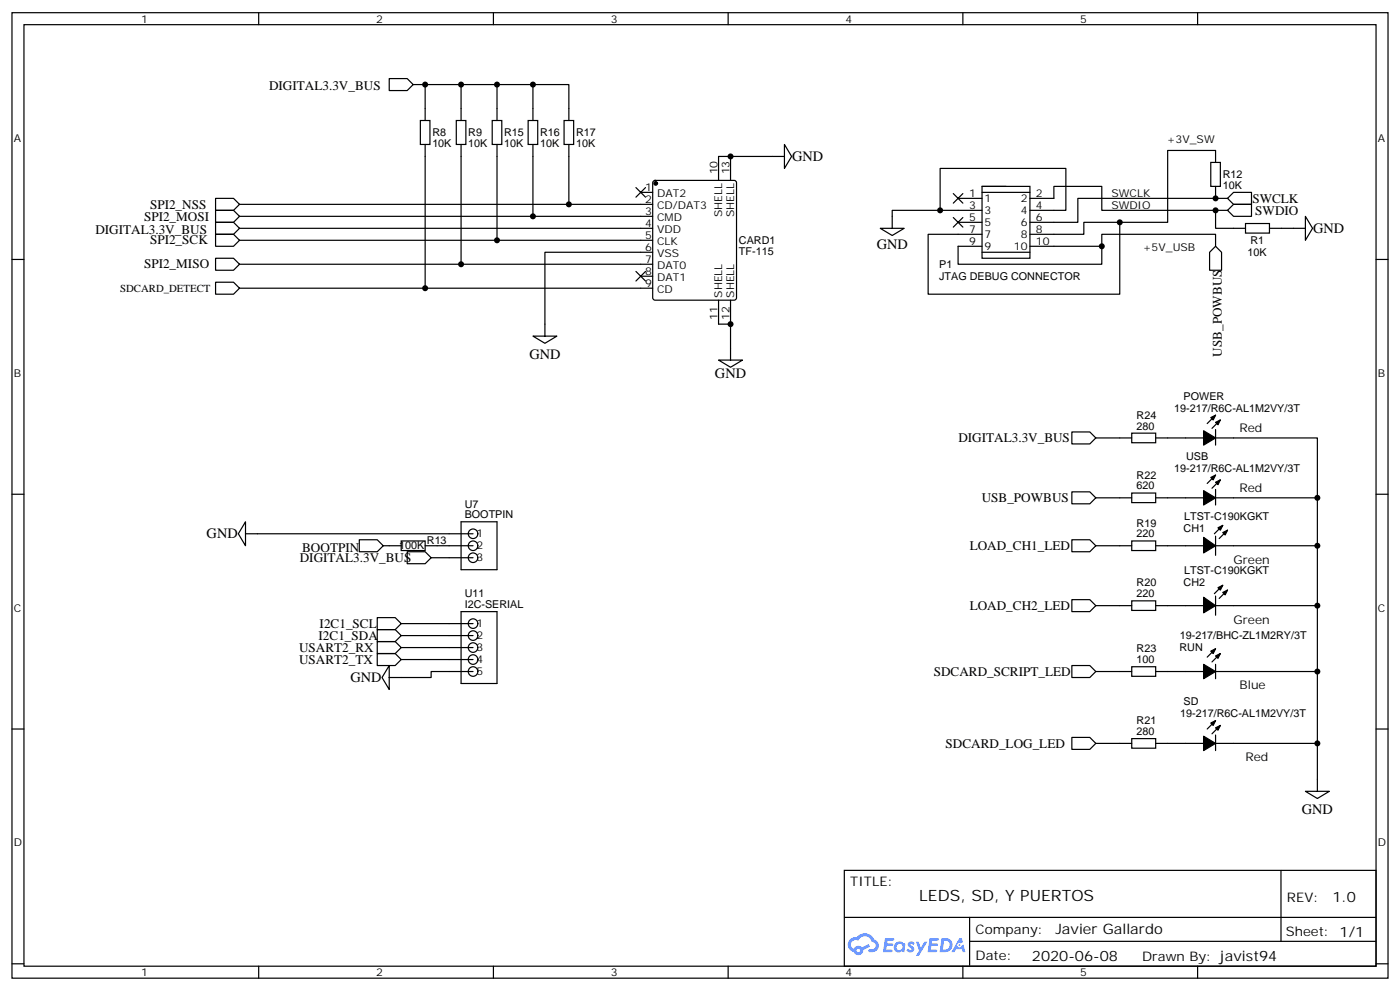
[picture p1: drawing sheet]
<svg xmlns="http://www.w3.org/2000/svg" width="412mm" height="292mm" viewBox="0 0 412 292" stroke-linecap="round" stroke-linejoin="round" font-family="sans-serif">
<g fill="none" stroke="#000" stroke-width=".35">
<path d="M3.5 3.7h405.4v284.4h-405.4zM7.1 7.3h398.2v277.3h-398.2zM76.2 3.7v3.6M145.3 3.7v3.6M214.5 3.7v3.6M283.6 3.7v3.6M352.8 3.7v3.6M3.5 76.4h3.6M405.3 76.4h3.6M3.5 145.6h3.6M405.3 145.6h3.6M3.5 214.7h3.6"/>
<path d="M405.3 214.7h3.6M248.7 256.3h156.6v28.3h-156.6zM377.3 256.4v20.8M248.7 270.2h156.5M285.6 277.2h119.6M285.6 270.2v14.1M3.5 283.8h3.6M76.2 284.6v3.5M145.3 284.6v3.5M214.5 284.6v3.5M283.6 284.6v3.5M352.8 284.6v3.5"/>
<path d="M405.3 283.8h3.6"/>
</g>
<g fill="#5487ff">
<path d="M267.7 277.5a1.22 1.22 0 0 1 1.7 .3l-.4 .5a.47 .47 0 0 0-.3-.4 .47 .47 0 0 0-.5 .2l.1 .3a1.14 1.14 0 0 1 .8 1.7 1.14 1.14 0 0 1-1.9 0l-.2-.2 .5-.5 .7 .4a.29 .29 0 0 0 .3-.3 .29 .29 0 0 0-.2-.3 1.04 1.04 0 0 1-.6-1.7z"/>
<path d="M260.7 276.3h2.4l.3 .1-.2 .5-1.8 .1-.1 .9h1.5l.3 .3-.3 .4h-1.6l-.2 1.1h1.7l.2 .3-.2 .4h-2.6z"/>
<path d="M273.8 276.3h2.4l.3 .1-.1 .5-1.8 .1-.2 .9h1.6l.3 .3-.4 .4h-1.6l-.1 1.1h1.7l.2 .3-.2 .4h-2.6z"/>
<path d="M282.6 276.3h.7l.3 1.2-.6 .3a.69 .69 0 0 0-1 .3 .69 .69 0 0 0 .4 1 .69 .69 0 0 0 .9-.6l.5-.3 .6 2.2h-.8l-.2-.9h-1.8l-.5 .9h-.8z"/>
<path d="M269.8 277.3h.8l.6 1.9 1.1-1.9h.9l-2.6 4.2h-.8l.9-1.5z"/>
<path d="M277.4 276.3l-.6 4.1h1.3a2.11 2.11 0 0 0 2.5-2.1 2.11 2.11 0 0 0-2.5-2zM278.1 277a1.39 1.39 0 0 1 1.7 1.4 1.39 1.39 0 0 1-1.8 1.3h-.3z"/>
<path d="M263.7 277.9a1.54 1.54 0 0 0-.1 2.1 1.54 1.54 0 0 0 2.2 .2l.6 .2 .3-2.3-.2-.2-.4-.1a1.49 1.49 0 0 0-2.4 .1zM264 278.9a.94 .94 0 0 1 1.8 0 .94 .94 0 0 1-1.8 0z"/>
<path d="M250.4 276.6a2.18 2.18 0 0 0 1.1 3.8 1.44 1.44 0 0 0 1.6 .9 1.44 1.44 0 0 0 1.2-1.5l2-1-.5-.7-1.9 .9a1.47 1.47 0 0 0-2.4 .5 1.39 1.39 0 0 1-.7-2 1.39 1.39 0 0 1 2-.5 2.12 2.12 0 0 1 2.2-1.3 2.12 2.12 0 0 1 1.9 1.7 1.14 1.14 0 0 1 1.1 1.4 1.14 1.14 0 0 1-1.7 .8 .43 .43 0 0 0-.5 .3 .43 .43 0 0 0 .4 .5 1.98 1.98 0 0 0 2.5-1.2 1.98 1.98 0 0 0-1.2-2.5 3.1 3.1 0 0 0-5.3-.7l-.9 .1zM252.3 279.9a.55 .55 0 0 1 1.1 0 .55 .55 0 0 1-1.1 0z"/>
<circle cx="282.6" cy="278.4" r=".26"/>
</g>
<g fill="none" stroke="#000" stroke-width=".35">
<path d="M114.7 23.1h5.2l1.8 1.8-1.8 1.8h-5.2zM121.7 24.9h14.1v10.6M123.8 35.5h2.8v7h-2.8zM125.2 24.9v10.6M134.4 35.5h2.8v7h-2.8zM135.8 24.9h10.6v10.6M145 35.5h2.8v7h-2.8zM146.4 24.9h10.6v10.6M155.6 35.5h2.8v7h-2.8zM157 24.9h10.6v10.6M166.2 35.5h2.8v7h-2.8zM63.5 58.4h5.3l1.8 1.8-1.8 1.7h-5.3z"/>
<path d="M125.2 42.5v42.4h67.1M135.8 42.5v35.3M146.4 42.5v28.3M157 42.5v21.2M167.6 42.5v17.7M187.3 55.2l2.8 2.9M188.7 56.7h3.6M190.1 55.2l-2.8 2.9M192.5 53.3l.5-.2h23.3l.5 .2 .2 .5v33.9l-.3 .5-.4 .2h-23.3l-.5-.2-.2-.5v-33.9zM215.2 46.1v7M231.1 42.5l2.1 3.6-2.1 3.5zM231.1 46.1h-19.4v7"/>
<path d="M280.8 57l2.8 2.8M282.2 58.4h7.1M283.6 57l-2.8 2.8M289.3 54.9h14.1v21.2h-14.1zM289.3 56.7h14.1M289.3 54.9h7M303.4 58.4h7v-3.5h14.2v7h37M356.7 47.8h2.8v7.1h-2.8zM358.1 47.8v-3.5h-14.1v21.2h-24.7v3.5h-15.9M358.1 54.9v3.5M361.6 58.4l1.8-1.7h5.3v3.5h-5.3zM361.6 58.4h-44.1v7.1h-14.1"/>
<path d="M63.5 65.5h5.3l1.8 1.7-1.8 1.8h-5.3zM63.5 61.9h5.3l1.8 1.8-1.8 1.8h-5.3zM63.5 69h5.3l1.8 1.8-1.8 1.7h-5.3zM63.5 76.1h5.3l1.8 1.7-1.8 1.8h-5.3zM70.6 60.2h121.7M70.6 63.7h121.7M70.6 67.2h121.7M70.6 70.8h121.7M70.6 77.8h121.7M187.3 79.9l2.8 2.9M190.1 79.9l-2.8 2.9M192.3 74.3h-31.8v24.7"/>
<path d="M259.3 67.2h7l-3.5 2.2zM276.9 61.9v-12.3h37.1v12.3h-10.6M280.8 64.1l2.8 2.8M282.2 65.5h7.1M283.6 64.1l-2.8 2.8M289.3 74.3h14.1M289.3 72.5h-7.1v5.3h42.4v-5.3M289.3 61.9h-26.5v5.3M303.4 72.5h21.2v-3.5h33.5v3.5M329.8 65.5v21.1h-56.4v-17.6h15.9M358.1 72.5l1.7 1.8v5.3h-3.5v-5.3zM358.1 61.9v5.3h8.8"/>
<path d="M361.6 61.9l1.8-1.7h5.3v3.5h-5.3zM366.9 65.8h7v2.9h-7zM373.9 67.2h10.6M384.5 63.7l2.1 3.5-2.1 3.6zM63.5 83.1h5.3l1.8 1.8-1.8 1.7h-5.3zM70.6 84.9h54.6M157 99h7l-3.5 2.1zM188.7 81.4h3.6M211.7 88.4v7.1h3.5v10.5M215.2 88.4v7.1M211.7 106h7l-3.5 2.2zM315.7 127.2h5.3l1.8 1.8-1.8 1.7h-5.3z"/>
<path d="M322.8 129h10.6M333.4 127.6h7v2.8h-7zM340.4 129h14.1M358.1 129h30v17.6M358.1 139.9l-2.5 2.5M358.1 126.5v4.6M358.1 122.3l-2.5 2.4M359.5 123.7l-2.5 2.5M72.3 153.7v7l-2.1-3.5zM72.3 157.2h67M105.8 159h5.3l1.8 1.7-1.8 1.8h-5.3zM118.2 159.3h7v2.8h-7z"/>
<path d="M135.8 153.7h10.6v14.1h-10.6zM315.7 144.9h5.3l1.8 1.7-1.8 1.8h-5.3zM315.7 159h5.3l1.8 1.7-1.8 1.8h-5.3zM322.8 146.6h10.6M333.4 159.3h7v2.8h-7zM333.4 145.2h7v2.8h-7zM340.4 146.6h14.1M358.1 146.6h30v86.4M358.1 144.1v4.6M358.1 157.9v5.6M359.5 141.3l-2.5 2.5M360.2 154.7l-2.5 2.5"/>
<path d="M361.6 156.1l-2.5 2.5M112.9 160.7h5.3M119.9 162.5h5.3l1.8 1.8-1.8 1.7h-5.3zM125.2 160.7h14.1M127 164.3h12.3M315.7 176.6h5.3l1.8 1.8-1.8 1.7h-5.3zM322.8 160.7h10.6M322.8 178.4h10.6M333.4 177h7v2.8h-7zM340.4 160.7h14.1M340.4 178.4h14.1M358.1 175.5v5.7"/>
<path d="M358.1 160.7h30M358.1 178.4h30M360.2 172.4l-2.5 2.4M361.6 173.8l-2.5 2.4M111.1 192.5h5.3l1.8 1.7-1.8 1.8h-5.3zM111.1 188.9h5.3l1.8 1.8-1.8 1.8h-5.3zM111.1 185.4h5.3l1.8 1.8-1.8 1.7h-5.3zM111.1 181.9h5.3l1.8 1.8-1.8 1.7h-5.3zM114.7 196v7.1l-2.2-3.6zM118.2 187.2h21.1M118.2 183.7h21.1M118.2 190.7h21.1"/>
<path d="M118.2 194.2h21.1M135.8 180.1h10.6v21.2h-10.6zM139.3 197.8h-12.3v1.7h-12.3M315.7 196h5.3l1.8 1.8-1.8 1.7h-5.3zM322.8 197.8h10.6M333.4 196.4h7v2.8h-7zM340.4 197.8h14.1M358.1 195.7v4.2M358.1 197.8h30M358.1 191.1l-2.5 2.4M359.5 192.5l-2.5 2.4M315.7 217.2h5.3l1.8 1.7-1.8 1.8h-5.3z"/>
<path d="M322.8 218.9h10.6M333.4 217.5h7v2.8h-7zM340.4 218.9h14.1M358.1 216.5v4.6M358.1 218.9h30M358.1 212.2l-2.5 2.5M359.5 213.6l-2.5 2.5M384.5 233h7.1l-3.5 2.2z"/>
<circle cx="139.3" cy="157.2" r="1.41"/>
<circle cx="139.3" cy="164.3" r="1.41"/>
<circle cx="139.3" cy="160.7" r="1.41"/>
<circle cx="139.3" cy="197.8" r="1.41"/>
<circle cx="139.3" cy="194.2" r="1.41"/>
<circle cx="139.3" cy="183.7" r="1.41"/>
<circle cx="139.3" cy="187.2" r="1.41"/>
<circle cx="139.3" cy="190.7" r="1.41"/>
</g>
<g fill="#000" stroke="#000" stroke-width=".35">
<path d="M354.5 126.9l3.6 2.1-3.6 2.1zM356.7 140.6l1.4-.7-.7 1.4zM356.7 123l1.4-.7-.7 1.4zM358.1 124.4l1.4-.7-.7 1.4zM354.5 144.5l3.6 2.1-3.6 2.1zM358.1 142l1.4-.7-.7 1.4zM358.8 155.4l1.4-.7-.7 1.4zM360.2 156.8l1.4-.7-.7 1.5zM354.5 158.3l3.6 2.4-3.6 2.1zM358.8 173.1l1.4-.7-.7 1.4zM360.2 174.5l1.4-.7-.7 1.4zM354.5 175.9l3.6 2.5-3.6 2.1z"/>
<path d="M354.5 195.7l3.6 2.1-3.6 2.1zM356.7 191.8l1.4-.7-.7 1.4zM358.1 193.2l1.4-.7-.7 1.4zM356.7 212.9l1.4-.7-.7 1.4zM358.1 214.3l1.4-.7-.7 1.5zM354.5 216.8l3.6 2.1-3.6 2.2z"/>
<circle cx="193.1" cy="54" r=".53"/>
</g>
<g fill="#000">
<circle cx="125.2" cy="24.9" r=".88"/>
<circle cx="135.8" cy="24.9" r=".88"/>
<circle cx="146.4" cy="24.9" r=".88"/>
<circle cx="157" cy="24.9" r=".88"/>
<circle cx="215.2" cy="46.1" r=".88"/>
<circle cx="358.1" cy="58.4" r=".88"/>
<circle cx="135.8" cy="77.8" r=".88"/>
<circle cx="146.4" cy="70.8" r=".88"/>
<circle cx="157" cy="63.7" r=".88"/>
<circle cx="167.6" cy="60.2" r=".88"/>
<circle cx="276.9" cy="61.9" r=".88"/>
<circle cx="324.6" cy="72.5" r=".88"/>
<circle cx="329.8" cy="65.5" r=".88"/>
<circle cx="358.1" cy="61.9" r=".88"/>
<circle cx="125.2" cy="84.9" r=".88"/>
<circle cx="215.2" cy="95.5" r=".88"/>
<circle cx="388.1" cy="146.6" r=".88"/>
<circle cx="388.1" cy="178.4" r=".88"/>
<circle cx="388.1" cy="160.7" r=".88"/>
<circle cx="388.1" cy="197.8" r=".88"/>
<circle cx="388.1" cy="218.9" r=".88"/>
</g>
<text font-size="4.6" x="270.8" y="265.4">LEDS, SD, Y PUERTOS</text>
<g font-size="4.2">
<text x="233.4" y="47.5">GND</text>
<text x="386.8" y="68.7">GND</text>
<text x="258.2" y="73.3">GND</text>
<text x="155.9" y="105.7">GND</text>
<text x="210.6" y="111.3">GND</text>
<text x="60.9" y="158.5">GND</text>
<text x="103.2" y="200.8">GND</text>
<text x="383.5" y="239.8">GND</text>
<text x="392.5" y="265.6">1.0</text>
<text x="310.9" y="275.2">Javier Gallardo</text>
<text x="304" y="283">2020-06-08</text>
</g>
<g font-size="3.9">
<text x="79.3" y="26.5">DIGITAL3.3V_BUS</text>
<text x="368.9" y="59.7">SWCLK</text>
<text x="42.4" y="64.9">SPI2_MOSI</text>
<text x="44.2" y="61.4">SPI2_NSS</text>
<text x="369.8" y="63.2">SWDIO</text>
<text x="28.1" y="68.8">DIGITAL3.3V_BUS</text>
<text x="44.2" y="72">SPI2_SCK</text>
<text x="42.4" y="79.1">SPI2_MISO</text>
<text x="359.9" y="105" transform="rotate(-90 359.9 105)">USB_POWBUS</text>
<text x="282.3" y="130.2">DIGITAL3.3V_BUS</text>
<text x="289.2" y="147.9">USB_POWBUS</text>
<text x="88.3" y="165.5">DIGITAL3.3V_BUS</text>
<text x="89" y="162.4">BOOTPIN</text>
<text x="285.7" y="162">LOAD_CH1_LED</text>
<text x="285.7" y="179.7">LOAD_CH2_LED</text>
<text x="94.2" y="184.9">I2C1_SCL</text>
<text x="88.1" y="191.9">USART2_RX</text>
<text x="93.8" y="188.4">I2C1_SDA</text>
<text x="88.1" y="195.4">USART2_TX</text>
<text x="275.1" y="199.1">SDCARD_SCRIPT_LED</text>
<text x="278.5" y="220.2">SDCARD_LOG_LED</text>
<text x="250.5" y="260.9">TITLE:</text>
<text x="379.1" y="265.6">REV:</text>
<text x="287.4" y="275.1">Company:</text>
<text x="378.7" y="275.7">Sheet: 1/1</text>
<text x="287.4" y="282.8">Date:</text>
<text x="336.4" y="282.9">Drawn By: javist94</text>
</g>
<g font-size="3.5">
<text x="365.1" y="127.2">Red</text>
<text x="365.1" y="144.9">Red</text>
<text x="363.4" y="166">Green</text>
<text x="363.4" y="183.7">Green</text>
<text x="365.1" y="203.1">Blue</text>
<text x="366.9" y="224.2">Red</text>
</g>
<g font-size="3.2">
<text x="41.6" y="6.7">1</text>
<text x="110.8" y="6.7">2</text>
<text x="179.9" y="6.7">3</text>
<text x="249.1" y="6.7">4</text>
<text x="318.2" y="6.7">5</text>
<text x="4.1" y="41.8">A</text>
<text x="127.4" y="40.1">R8</text>
<text x="137.9" y="40.1">R9</text>
<text x="148.5" y="40.1">R15</text>
<text x="159.1" y="40.1">R16</text>
<text x="169.7" y="40.1">R17</text>
<text x="405.9" y="41.8">A</text>
<text x="127.4" y="43.3">10K</text>
<text x="137.9" y="43.3">10K</text>
<text x="148.5" y="43.3">10K</text>
<text x="159.1" y="43.3">10K</text>
<text x="169.7" y="43.3">10K</text>
<text x="343.7" y="42.1">+3V_SW</text>
<text x="211.3" y="51.4" transform="rotate(-90 211.3 51.4)">10</text>
<text x="214.8" y="51.4" transform="rotate(-90 214.8 51.4)">13</text>
<text x="360.2" y="52.5">R12</text>
<text x="190.1" y="56.3">1</text>
<text x="190.1" y="59.8">2</text>
<text x="193.6" y="58.1">DAT2</text>
<text x="285.5" y="58.1">1</text>
<text x="290" y="59.5">1</text>
<text x="300.7" y="59.5">2</text>
<text x="305.2" y="58.1">2</text>
<text x="327.4" y="57.9">SWCLK</text>
<text x="360.2" y="55.7">10K</text>
<text x="190.1" y="63.4">3</text>
<text x="193.6" y="61.6">CD/DAT3</text>
<text x="193.6" y="65.1">CMD</text>
<text x="212.7" y="63.9" transform="rotate(-90 212.7 63.9)">SHELL</text>
<text x="216.3" y="63.9" transform="rotate(-90 216.3 63.9)">SHELL</text>
<text x="285.5" y="61.6">3</text>
<text x="285.5" y="65.1">5</text>
<text x="290" y="63">3</text>
<text x="300.7" y="63">4</text>
<text x="305.2" y="61.6">4</text>
<text x="305.2" y="65.1">6</text>
<text x="327.4" y="61.5">SWDIO</text>
<text x="190.1" y="66.9">4</text>
<text x="190.1" y="70.4">5</text>
<text x="193.6" y="68.7">VDD</text>
<text x="217.7" y="71.9">CARD1</text>
<text x="285.5" y="68.7">7</text>
<text x="290" y="66.5">5</text>
<text x="290" y="70.1">7</text>
<text x="300.7" y="66.5">6</text>
<text x="300.7" y="70.1">8</text>
<text x="305.2" y="68.7">8</text>
<text x="368.3" y="71.9">R1</text>
<text x="190.1" y="73.9">6</text>
<text x="190.1" y="77.5">7</text>
<text x="193.6" y="72.2">CLK</text>
<text x="193.6" y="75.7">VSS</text>
<text x="217.7" y="75">TF-115</text>
<text x="285.5" y="72.2">9</text>
<text x="290" y="73.6">9</text>
<text x="298.7" y="73.6">10</text>
<text x="305.2" y="72.2">10</text>
<text x="336.6" y="73.8">+5V_USB</text>
<text x="367.5" y="75.4">10K</text>
<text x="190.1" y="81">8</text>
<text x="193.6" y="79.2">DAT0</text>
<text x="193.6" y="82.8">DAT1</text>
<text x="276.7" y="82.5">JTAG DEBUG CONNECTOR</text>
<text x="276.7" y="79">P1</text>
<text x="35.4" y="86.1">SDCARD_DETECT</text>
<text x="190.1" y="84.5">9</text>
<text x="193.6" y="86.3">CD</text>
<text x="212.7" y="87.7" transform="rotate(-90 212.7 87.7)">SHELL</text>
<text x="216.3" y="87.7" transform="rotate(-90 216.3 87.7)">SHELL</text>
<text x="211.3" y="94.2" transform="rotate(-90 211.3 94.2)">11</text>
<text x="214.8" y="94.2" transform="rotate(-90 214.8 94.2)">12</text>
<text x="4.1" y="111">B</text>
<text x="405.9" y="111">B</text>
<text x="348.7" y="117.7">POWER</text>
<text x="334.8" y="123.3">R24</text>
<text x="345.9" y="121.3">19-217/R6C-AL1M2VY/3T</text>
<text x="334.8" y="126.5">280</text>
<text x="349.4" y="135.4">USB</text>
<text x="334.8" y="141">R22</text>
<text x="345.9" y="138.9">19-217/R6C-AL1M2VY/3T</text>
<text x="136.9" y="149.6">U7</text>
<text x="334.8" y="144.1">620</text>
<text x="136.9" y="152.6">BOOTPIN</text>
<text x="334.8" y="155.1">R19</text>
<text x="348.8" y="153">LTST-C190KGKT</text>
<text x="117.6" y="161.8">100K</text>
<text x="125.7" y="160.1">R13</text>
<text x="140.4" y="158.3">1</text>
<text x="140.4" y="161.8">2</text>
<text x="334.8" y="158.3">220</text>
<text x="348.7" y="156.6">CH1</text>
<text x="140.4" y="165.3">3</text>
<text x="334.8" y="172.7">R20</text>
<text x="348.7" y="172.4">CH2</text>
<text x="348.8" y="168.9">LTST-C190KGKT</text>
<text x="136.9" y="179.1">I2C-SERIAL</text>
<text x="136.9" y="175.9">U11</text>
<text x="334.8" y="175.9">220</text>
<text x="4.1" y="180.1">C</text>
<text x="140.4" y="184.7">1</text>
<text x="405.9" y="180.1">C</text>
<text x="140.4" y="188.2">2</text>
<text x="140.4" y="191.8">3</text>
<text x="347.5" y="191.9">RUN</text>
<text x="347.5" y="188.3">19-217/BHC-ZL1M2RY/3T</text>
<text x="140.4" y="195.3">4</text>
<text x="334.8" y="195.3">100</text>
<text x="334.8" y="192.1">R23</text>
<text x="140.4" y="198.8">5</text>
<text x="348.7" y="207.7">SD</text>
<text x="334.8" y="213.3">R21</text>
<text x="347.7" y="211.2">19-217/R6C-AL1M2VY/3T</text>
<text x="334.8" y="216.5">280</text>
<text x="4.1" y="249.3">D</text>
<text x="405.9" y="249.3">D</text>
<text x="41.6" y="287.5">1</text>
<text x="110.8" y="287.5">2</text>
<text x="179.9" y="287.5">3</text>
<text x="249.1" y="287.5">4</text>
<text x="318.2" y="287.5">5</text>
</g>
</svg>
